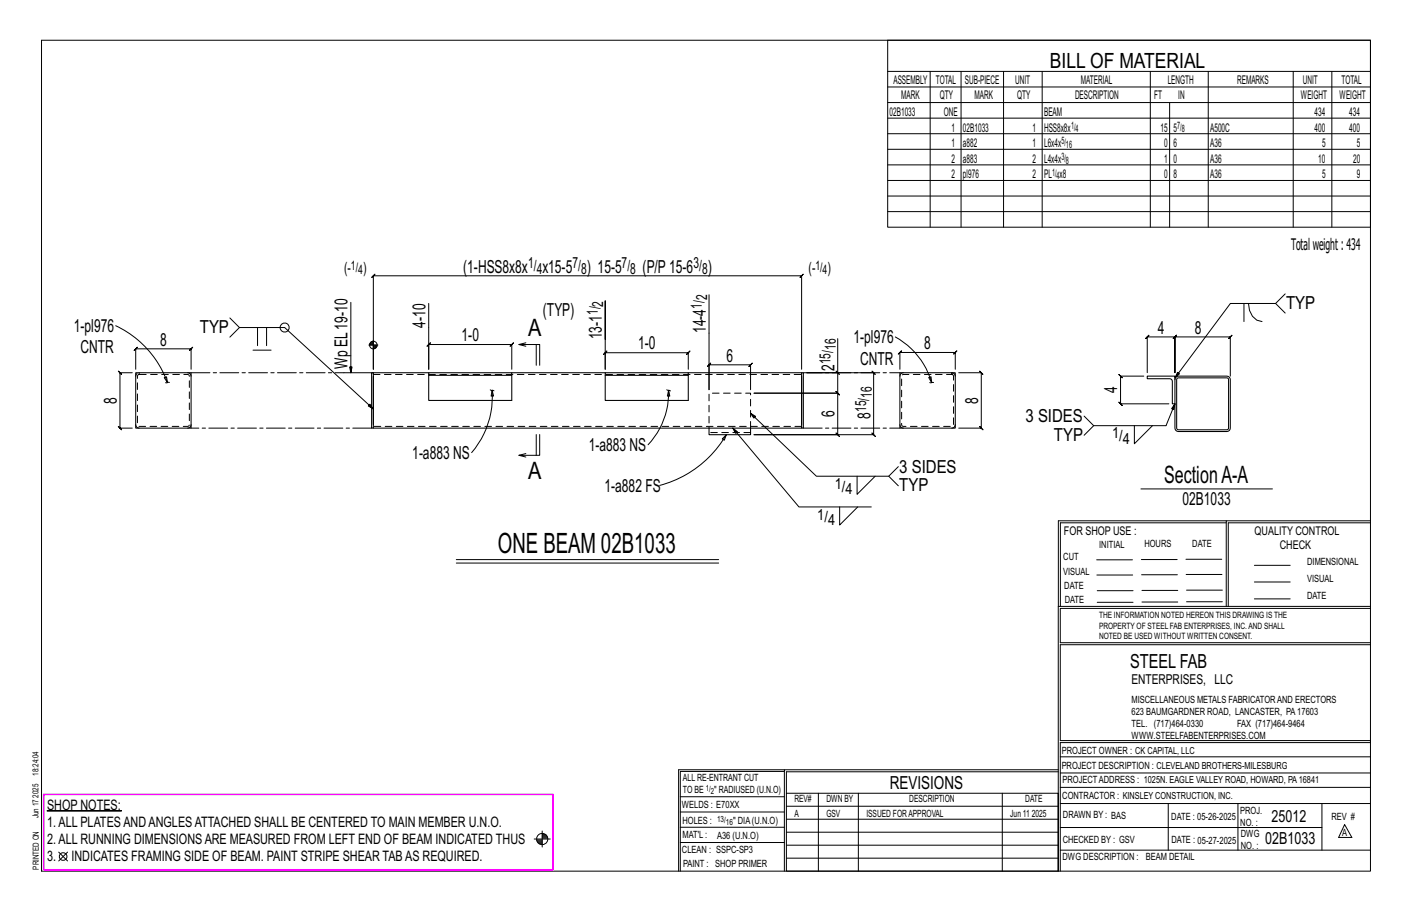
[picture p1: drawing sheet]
<svg xmlns="http://www.w3.org/2000/svg" width="432mm" height="279mm" viewBox="0 0 432 279" stroke-linecap="round" stroke-linejoin="round" font-family="sans-serif">
<path d="M14.4 247.8h22.8v.1h-22.8z" fill="#000" stroke="#000" stroke-width=".31"/>
<g fill="none" stroke="#000" stroke-width=".31">
<path d="M12.7 12.3h406.4v254h-406.4zM271.5 12.3h147.6v57.2h-147.6zM271.5 21.8h147.6M271.5 26.6h147.6M271.5 31.4h147.6M271.5 36.1h147.6M284.5 21.8v47.7M293.9 21.8v47.7M306.9 21.8v47.7M318.7 21.8v47.7M351.8 21.8v47.7M357.7 31.4v38.1"/>
<path d="M369.5 21.8v47.7M395.5 21.8v47.7M407.3 21.8v47.7M271.5 40.9h147.6M271.5 45.6h147.6M271.5 50.4h147.6M271.5 55.2h147.6M271.5 59.9h147.6M271.5 64.7h147.6M35.4 99.6a30.7 30.7 0 0 1 15.8 17.3M70.3 97.2l2.9 2.9h13.9l27.1 24.9-1.6-.9 .5-.5 1.1 1.4M107.3 92.4v21.5l-.4-1.7h.8l-.4 1.7"/>
<path d="M131.1 92.8v20.1v-7.6l-.5 .5 1-1-.5 .5h25.4l-.5 .5 1-1-.5 .5v7.6M216.8 90.1v29v-7.6l-.5 .5 1-1-.5 .5h12.7l-.5 .5 1-1-.5 .5v7.6M380.4 92.8v5.5M381.8 92.8a5 5 0 0 0 4.1 5.5M390.1 92.8l2.9 2.9M393 89.8l-2.9 3h-13.8l-16.9 22.7 .7-1.7 .6 .5-1.3 1.2M40.4 113.9h-3.7l-.5-.5 1 1-.5-.5v17l-.5-.5 1 1-.5-.5h3.7M41.5 112.9v-6.3l-.5 .5 1-1-.5 .5h16.9l-.5 .5 1-1-.5 .5v6.3M50.2 115.5l.7-.3 .3 1.7zM51.2 116.9l-.6 .1M51.8 116.9h-.6M73.2 100.1l-2.9 3"/>
<path d="M77.4 107h5.5M78.8 100.1v5.6M81.5 100.1v5.6M105.2 113.9h9M112.8 105.5h2.8M113.1 105v.5M113.3 104.7v.8M113.5 104.5v1M113.7 104.4v1.1M114 104.3v1.2M114.2 104.1v8.8v-28.6l-.5 .5 1-1-.5 .5h130.9l-.5 .5 1-1-.5 .5v28.6M114.4 105.5v1.1"/>
<path d="M114.6 105.5v1.1M114.8 105.5v1M115 105.5v.8M115.2 105.5v.5M149.9 119.2l.6 .1M150.5 119.3l.4 1.8h-.7zM150.5 119.3a26.2 26.2 0 0 1-6.3 19.1M150.5 119.3l.6 .2M160.8 105.8l-2.1-.5h6.3v6.4M160.8 104.8l-2.1 .5M164 105.3v6.4M185.1 103.7v-11.7v20.9v-5.1l-.5 .5 1-1-.5 .5h25.4l-.5 .5 1-1-.5 .5v5.1"/>
<path d="M203.9 119.1l.6 .2M204.5 119.3l.3 1.8h-.7zM204.5 119.3a23.2 23.2 0 0 1-6.3 16.7M204.5 119.3l.5 .2M255.7 113.4l1 1zM256.2 103.5v10.4h-9.5h20.5l-.5-.5 1 1-.5-.5v19l-.5-.5 1 1-.5-.5h-36.6h25.6l.5 .5-1-1 .5 .5v-12.7l.5 .5-1-1 .5 .5h-25.6h25.6l.5 .5-1-1 .5 .5v-6.3M273.8 103a23.3 23.3 0 0 1 11.1 13.9M275.2 112.9v-5.2l-.5 .5 1-1-.5 .5h16.9l-.5 .5 1-1-.5 .5v5.2M284 115.4l.7-.2 .2 1.7zM284.3 116.9h.6M284.9 116.9l.6 .1M293.2 113.9h6.9l-.5-.5 1 1-.5-.5v17l-.5-.5 1 1-.5-.5h-6.9"/>
<path d="M349.8 115h-7.1l-.5-.5 1 1-.5-.5v8.4l-.5-.5 1 1-.5-.5h14.7M350.8 113.9v-10.9l-.5 .5 1-1-.5 .5h8.5l-.5 .5 1-1-.5 .5v10.9v-10.9l-.5 .5 1-1-.5 .5h16.9l-.5 .5 1-1-.5 .5v12M160.8 138.7l-2.1 .5M164 132.8v6.4M165 132.8v6.4h-6.3l2.1 .5M222.1 132.9l-.6 1.7-.6-.4zM222.1 132.9a33.4 33.4 0 0 1-20.4 15.5M224.1 130.9l.8 1.6 .6-.5-1.4-1.1 20.2 24.1h22.1M229.5 126.3l1 1.5 .6-.5-1.6-1 20.2 19.3h22.1l2.9-3M334.5 130.1l-3 3M346.9 130.1v5.6l5.5-5.6M359.3 123.4l-1 1.5 .7 .3 .3-1.8-2.7 6.7h-22.1l-3-2.9"/>
<path d="M256.8 155v5.5l5.5-5.5M262.1 145.6v5.5l5.5-5.5M271.8 145.6l2.9 2.9M348.9 149.5h40.2M375 159.8h-50.7v25.6M375 159.2h-51.3l-.1 107.1M419.1 159.2h-44.1v26.2M419.1 159.8h-43.5v25.6M139.5 171.1h80.3M139.5 172.1h80.3M335.4 171.1h10.9M335.4 175.8h11"/>
<path d="M349 171h11M349.1 175.7h11M362.7 171h10.9M362.7 175.6h11M383.6 172.8h11M383.6 177.9h11M323.7 185.4h95.4M335.5 184.1h11M335.5 180.6h11M349.2 184h11M349.2 180.5h11M362.9 180.4h10.9"/>
<path d="M362.9 184h10.9M383.6 183.1h11M419.1 186h-94.9v10.5h94.9M419.1 197.1h-94.9v29.3h94.9v.6h-94.9v39.3M239.9 235.8h-31.9v30.5M239.9 235.3h-32.4v31M323.6 235.3h-83.7v31M323.6 235.9h-83.1v6.6M324.2 236.3h94.9M324.2 231.4h94.9M163.4 256.5h4.9M164.1 256.8h1.7"/>
<path d="M164.2 257.1h1.6M164.3 257.3h1.5M164.5 257.6h1.3M164.9 257.9h.9M165.8 254v4.9M165.8 255h.9M165.8 256.2h1.7M165.8 255.3h1.3M165.8 255.6h1.5M165.8 255.9h1.6M208 252.9h31.9M208 257.5h31.9"/>
<path d="M208 243.6h31.9M208 248.2h31.9M240.5 242.5h83.1v23.8h-83.1zM240.5 258.4h83.1M240.5 254.4h83.1M240.5 250.4h83.1M240.5 246.5h83.1M250.3 242.5v23.8M262.5 242.5v23.8M306.5 242.5v23.8M324.2 253h80.1M324.2 245.6h94.9"/>
<path d="M324.2 259.9h94.9M324.2 240.7h94.9M357.3 245.6v14.3M378.6 245.6v14.3M404.3 245.6v14.3M411.2 252.1l2.2 3.9h-4zM18 260.5l2.7 2.7M20.7 260.5l-2.7 2.7M240.5 262.3h83.1"/>
<circle cx="87.1" cy="100.1" r="1.38"/>
<circle cx="114.2" cy="105.5" r="1.16"/>
<circle cx="165.8" cy="256.5" r="1.71"/>
<circle cx="19.3" cy="261.8" r="1.17"/>
</g>
<path d="M13.3 242.8h155.8v23.1h-155.8z" fill="none" stroke="#f0f" stroke-width=".5"/>
<g fill="none" stroke="#000" stroke-width=".32">
<path d="M41.5 113.9h16.9v17h-16.9zM113.6 113.9h.6v17h-.6zM114.2 115v14.8M114.2 113.9h16.9M131.1 113.9h25.4v.8h-25.4zM131.1 114.7v7.7h25.4v-7.7M156.5 113.9h28.6M185.1 113.9h25.4v.8h-25.4zM185.1 114.7v7.7h25.4v-7.7M210.5 113.9h34.6M245.1 113.9h.6v17h-.6zM245.1 115v14.8"/>
<path d="M275.2 113.9h16.9v17h-16.9zM359.3 116v-1h-8.5v.8h6.9a.79 .79 0 0 1 .8 .8v6.8h.8M359.6 115.3l.8-.3h14.8a1.06 1.06 0 0 1 1 1v14.9a1.06 1.06 0 0 1-1 1h-14.8a1.06 1.06 0 0 1-1.1-1v-14.9zM360 115.7l.4-.2 15.2 .2 .1 .3-.1 15.2-.4 .2-15.2-.2-.2-.3zM114.2 130.9h130.9M216.8 130.9v2h12.7v-2"/>
</g>
<g fill="none" stroke="#000" stroke-width=".31" stroke-dasharray="2 1.4">
<path d="M42.6 113.9v.6l-.4 .1-.2 .4 .2 15.2 .4 .1 15.2-.1 .1-.4-.1-15.2-15.2-.1v-.6a1.06 1.06 0 0 0-1.1 1.1M58.4 115a1.06 1.06 0 0 0-1-1.1M114.2 114.5h130.9M275.9 114.6l.4-.1 15.1 .1 .2 .4-.2 15.2-.3 .1-15.2-.1-.2-.4zM276.3 113.9a1.06 1.06 0 0 0-1.1 1.1M291.1 114.5v-.6M292.1 115a1.06 1.06 0 0 0-1-1.1v.6M41.5 129.8a1.06 1.06 0 0 0 1.1 1.1M57.4 130.9a1.06 1.06 0 0 0 1-1.1M229.5 130.9v-10.7h-12.7v10.7M229.5 132.2h-12.7M245.1 130.3h-130.9"/>
<path d="M275.2 129.8a1.06 1.06 0 0 0 1.1 1.1M291.1 130.9a1.06 1.06 0 0 0 1-1.1"/>
</g>
<path d="M58.4 113.9h46.8M245.7 113.9h29.5M113.6 130.9h-55.2M245.7 130.9h29.5" fill="none" stroke="#000" stroke-width=".31" stroke-dasharray="5.8 1 1 1"/>
<text font-size="8.6" x="152.2" y="169.1">ONE BEAM 02B1033</text>
<g font-size="7.3">
<text x="161.5" y="102.9">A</text>
<text x="161.5" y="146.4">A</text>
<text x="356" y="147.7">SectionA-A</text>
</g>
<text font-size="6.4" x="321.1" y="20.7">BILL OF MATERIAL</text>
<text font-size="5.9" x="345.6" y="204.1">STEEL FAB</text>
<g font-size="5.5">
<text x="141.6" y="83.3">(1-HSS8x8x</text>
<text x="165.9" y="83.3">x15-5</text>
<text x="179.5" y="83.3">) 15-5</text>
<text x="196.5" y="83.3">(P/P15-6</text>
<text x="216.4" y="83.3">)</text>
<text x="393.3" y="94.5">TYP</text>
<text x="22.6" y="101.5">1-pl976</text>
<text x="61.1" y="101.9">TYP</text>
<text x="130.1" y="100.1" transform="rotate(-90 130.1 100.1)">4-10</text>
<text x="166" y="96.6">(TYP)</text>
<text x="215.8" y="101.8" transform="rotate(-90 215.8 101.8)">14-4</text>
<text x="48.9" y="105.6">8</text>
<text x="141.1" y="104.3">1-0</text>
<text x="184.1" y="103.7" transform="rotate(-90 184.1 103.7)">13-1</text>
<text x="195.1" y="106.8">1-0</text>
<text x="261" y="104.9">1-pl976</text>
<text x="282.6" y="106.8">8</text>
<text x="354" y="102">4</text>
<text x="365.4" y="102">8</text>
<text x="24.6" y="108">CNTR</text>
<text x="106.3" y="112.9" transform="rotate(-90 106.3 112.9)">Wp EL19-10</text>
<text x="222.2" y="110.5">6</text>
<text x="255.2" y="113.4" transform="rotate(-90 255.2 113.4)">2</text>
<text x="263" y="111.4">CNTR</text>
<text x="35.7" y="123.4" transform="rotate(-90 35.7 123.4)">8</text>
<text x="299.1" y="123.4" transform="rotate(-90 299.1 123.4)">8</text>
<text x="341.7" y="120.2" transform="rotate(-90 341.7 120.2)">4</text>
<text x="255.2" y="127.6" transform="rotate(-90 255.2 127.6)">6</text>
<text x="266.2" y="128" transform="rotate(-90 266.2 128)">8</text>
<text x="313.6" y="129.1">3 SIDES</text>
<text x="180" y="137.9">1-a883 NS</text>
<text x="322.3" y="134.7">TYP</text>
<text x="126.1" y="140.3">1-a883 NS</text>
<text x="275" y="144.6">3 SIDES</text>
<text x="184.8" y="150.3">1-a882 FS</text>
<text x="275" y="150.1">TYP</text>
<text x="361.6" y="154.4">02B1033</text>
<text x="272.2" y="241.1">REVISIONS</text>
</g>
<g font-size="5.1">
<text x="388.9" y="251.3">25012</text>
<text x="386.9" y="258.1">02B1033</text>
</g>
<text font-size="4.9" x="394.8" y="76.4">Totalweight : 434</text>
<g font-size="4.7">
<text x="105.2" y="83.5">(-</text>
<text x="111" y="83.5">)</text>
<text x="161.5" y="82.1">1/</text>
<text x="164.1" y="83.7">4</text>
<text x="175.1" y="82.1">7/</text>
<text x="177.7" y="83.7">8</text>
<text x="190.1" y="82.1">7/</text>
<text x="192.7" y="83.7">8</text>
<text x="212.1" y="82.1">3/</text>
<text x="214.7" y="83.7">8</text>
<text x="247.3" y="83.5">(-</text>
<text x="253" y="83.5">)</text>
<text x="184.5" y="93.7" transform="rotate(-90 184.5 93.7)">2</text>
<text x="214.6" y="94.5" transform="rotate(-90 214.6 94.5)">1/</text>
<text x="216.3" y="91.8" transform="rotate(-90 216.3 91.8)">2</text>
<text x="182.8" y="96.3" transform="rotate(-90 182.8 96.3)">1/</text>
<text x="255.6" y="107" transform="rotate(-90 255.6 107)">16</text>
<text x="253.9" y="111.4" transform="rotate(-90 253.9 111.4)">15/</text>
<text x="264.9" y="125.9" transform="rotate(-90 264.9 125.9)">15/</text>
<text x="266.6" y="121.6" transform="rotate(-90 266.6 121.6)">16</text>
<text x="340.1" y="134">1/</text>
<text x="343.3" y="135.6">4</text>
<text x="255.3" y="149.4">1/</text>
<text x="258.5" y="151.1">4</text>
<text x="249.9" y="158.8">1/</text>
<text x="253.2" y="160.5">4</text>
</g>
<g font-size="4.4">
<text x="14.4" y="247.5">SHOP NOTES:</text>
<text x="14.4" y="252.8">1.ALL PLATESANDANGLESATTACHED SHALL BE CENTERED TO MAIN MEMBER U.N.O.</text>
<text x="14.4" y="263.2">3.</text>
<text x="14.4" y="258">2.ALL RUNNING DIMENSIONSARE MEASURED FROM LEFT END OF BEAM INDICATED THUS</text>
<text x="21.8" y="263.2">INDICATES FRAMING SIDE OF BEAM. PAINT STRIPE SHEAR TABAS REQUIRED.</text>
</g>
<text font-size="4.2" x="346" y="209.1">ENTERPRISES, LLC</text>
<g font-size="4">
<text x="107.3" y="82.4">1/</text>
<text x="109.5" y="83.8">4</text>
<text x="249.3" y="82.4">1/</text>
<text x="251.6" y="83.8">4</text>
</g>
<g font-size="3.7">
<text x="273.2" y="25.6">ASSEMBLY</text>
<text x="286.2" y="25.6">TOTAL</text>
<text x="295.1" y="25.6">SUB-PIECE</text>
<text x="310.4" y="25.6">UNIT</text>
<text x="330.5" y="25.6">MATERIAL</text>
<text x="357.1" y="25.6">LENGTH</text>
<text x="378.3" y="25.6">REMARKS</text>
<text x="398.4" y="25.6">UNIT</text>
<text x="410.2" y="25.6">TOTAL</text>
<text x="272.1" y="35.5">02B1033</text>
<text x="275.6" y="30.4">MARK</text>
<text x="287.4" y="30.4">QTY</text>
<text x="288.6" y="35.5">ONE</text>
<text x="298" y="30.4">MARK</text>
<text x="311" y="30.4">QTY</text>
<text x="319.3" y="35.5">BEAM</text>
<text x="328.7" y="30.4">DESCRIPTION</text>
<text x="353" y="30.4">FT</text>
<text x="360.3" y="30.4">IN</text>
<text x="397.8" y="30.4">WEIGHT</text>
<text x="402" y="35.5">434</text>
<text x="409.6" y="30.4">WEIGHT</text>
<text x="412.6" y="35.5">434</text>
<text x="290.9" y="40.2">1</text>
<text x="294.5" y="40.2">02B1033</text>
<text x="315.8" y="40.2">1</text>
<text x="319.3" y="40.2">HSS8x8x</text>
<text x="354.9" y="40.2">15</text>
<text x="358.9" y="40.2">5</text>
<text x="370.1" y="40.2">A500C</text>
<text x="402" y="40.2">400</text>
<text x="412.6" y="40.2">400</text>
<text x="290.9" y="45">1</text>
<text x="294.5" y="45">a882</text>
<text x="315.8" y="45">1</text>
<text x="319.3" y="45">L6x4x</text>
<text x="356" y="45">0</text>
<text x="358.9" y="45">6</text>
<text x="370.1" y="45">A36</text>
<text x="404.3" y="45">5</text>
<text x="415" y="45">5</text>
<text x="290.9" y="49.7">2</text>
<text x="294.5" y="49.7">a883</text>
<text x="315.8" y="49.7">2</text>
<text x="319.3" y="49.7">L4x4x</text>
<text x="356" y="49.7">1</text>
<text x="358.9" y="49.7">0</text>
<text x="370.1" y="49.7">A36</text>
<text x="403.2" y="49.7">10</text>
<text x="413.8" y="49.7">20</text>
<text x="290.9" y="54.5">2</text>
<text x="294.5" y="54.5">pl976</text>
<text x="315.8" y="54.5">2</text>
<text x="319.3" y="54.5">PL x8</text>
<text x="356" y="54.5">0</text>
<text x="358.9" y="54.5">8</text>
<text x="370.1" y="54.5">A36</text>
<text x="404.3" y="54.5">5</text>
<text x="415" y="54.5">9</text>
<text x="325.3" y="163.4">FOR SHOP USE :</text>
<text x="383.7" y="163.4">QUALITY CONTROL</text>
<text x="391.4" y="167.8">CHECK</text>
</g>
<g font-size="3.1">
<text x="327.5" y="39.4">1/</text>
<text x="328.9" y="40.5">4</text>
<text x="360" y="39.4">7/</text>
<text x="361.4" y="40.5">8</text>
<text x="324.6" y="44.1">5/</text>
<text x="326" y="45.3">16</text>
<text x="321.7" y="53.7">1/</text>
<text x="324.6" y="48.9">3/</text>
<text x="326" y="50">8</text>
<text x="323.1" y="54.8">4</text>
<text x="336.2" y="167.4">INITIAL</text>
<text x="350" y="167.1">HOURS</text>
<text x="364.6" y="167.2">DATE</text>
<text x="325.2" y="171.3">CUT</text>
<text x="399.8" y="172.8">DIMENSIONAL</text>
<text x="325.1" y="175.8">VISUAL</text>
<text x="399.8" y="177.9">VISUAL</text>
<text x="325.5" y="180">DATE</text>
<text x="325.7" y="184.4">DATE</text>
<text x="399.8" y="183.1">DATE</text>
<text x="346" y="215">MISCELLANEOUS METALS FABRICATORAND ERECTORS</text>
<text x="346" y="218.6">623 BAUMGARDNER ROAD, LANCASTER, PA17603</text>
<text x="346" y="225.8">WWW.STEELFABENTERPRISES.COM</text>
<text x="346" y="222.2">TEL. (717)464-0330</text>
<text x="378.3" y="222.2">FAX (717)464-9464</text>
<text x="324.7" y="230.5">PROJECT OWNER : CK CAPITAL, LLC</text>
<text x="208.8" y="238.8">ALL RE-ENTRANT CUT</text>
<text x="324.7" y="235.1">PROJECT DESCRIPTION : CLEVELAND BROTHERS-MILESBURG</text>
<text x="324.9" y="239.5">PROJECTADDRESS : 1025N. EAGLE VALLEY ROAD, HOWARD, PA16841</text>
<text x="208.8" y="242.5">TO BE</text>
<text x="218.4" y="242.5">&quot; RADIUSED (U.N.O)</text>
<text x="242.9" y="245.3">REV#</text>
<text x="252.7" y="245.3">DWN BY</text>
<text x="278.1" y="245.3">DESCRIPTION</text>
<text x="313.5" y="245.3">DATE</text>
<text x="324.9" y="244.2">CONTRACTOR : KINSLEY CONSTRUCTION, INC.</text>
<text x="208.5" y="247">WELDS : E70XX</text>
<text x="208.7" y="251.7">HOLES :</text>
<text x="224.2" y="251.8">&quot; DIA(U.N.O)</text>
<text x="242.9" y="249.9">A</text>
<text x="252.7" y="249.9">GSV</text>
<text x="264.9" y="249.9">ISSUED FORAPPROVAL</text>
<text x="309" y="249.9">Jun 11</text>
<text x="315.5" y="249.9">2025</text>
<text x="325.1" y="250">DRAWN BY : BAS</text>
<text x="358.2" y="250.5">DATE : 05-26-2025</text>
<text x="379.3" y="248.9">PROJ.</text>
<text x="407.2" y="250.5">REV #</text>
<text x="208.7" y="256.3">MAT'L :</text>
<text x="219.3" y="256.4">A36 (U.N.O)</text>
<text x="325" y="257.6">CHECKED BY : GSV</text>
<text x="358.3" y="257.7">DATE : 05-27-2025</text>
<text x="379.3" y="252.5">NO. :</text>
<text x="379.5" y="255.9">DWG</text>
<text x="410.5" y="255.5">A</text>
<text x="208.6" y="260.7">CLEAN : SSPC-SP3</text>
<text x="324.9" y="262.9">DWG DESCRIPTION :</text>
<text x="350.4" y="263">BEAM DETAIL</text>
<text x="379.5" y="259.5">NO. :</text>
<text x="208.9" y="265">PAINT : SHOP PRIMER</text>
</g>
<g font-size="2.7">
<text x="336.1" y="189">THE INFORMATION NOTED HEREON THIS DRAWING IS THE</text>
<text x="336.1" y="195.4">NOTED BE USED WITHOUT WRITTEN CONSENT.</text>
<text x="336.1" y="192.2">PROPERTY OF STEEL FAB ENTERPRISES, INC.AND SHALL</text>
</g>
<g font-size="2.6">
<text x="215.9" y="241.8">1/</text>
<text x="217.4" y="242.7">2</text>
<text x="219.3" y="251.1">13/</text>
<text x="222" y="252.1">16</text>
</g>
<g font-size="2.5">
<text x="11.7" y="237.1" transform="rotate(-90 11.7 237.1)">18:24:04</text>
<text x="11.8" y="243.8" transform="rotate(-90 11.8 243.8)">2025</text>
<text x="11.8" y="250.1" transform="rotate(-90 11.8 250.1)">Jun 17</text>
<text x="11.9" y="265.8" transform="rotate(-90 11.9 265.8)">PRINTED ON</text>
</g>
</svg>
